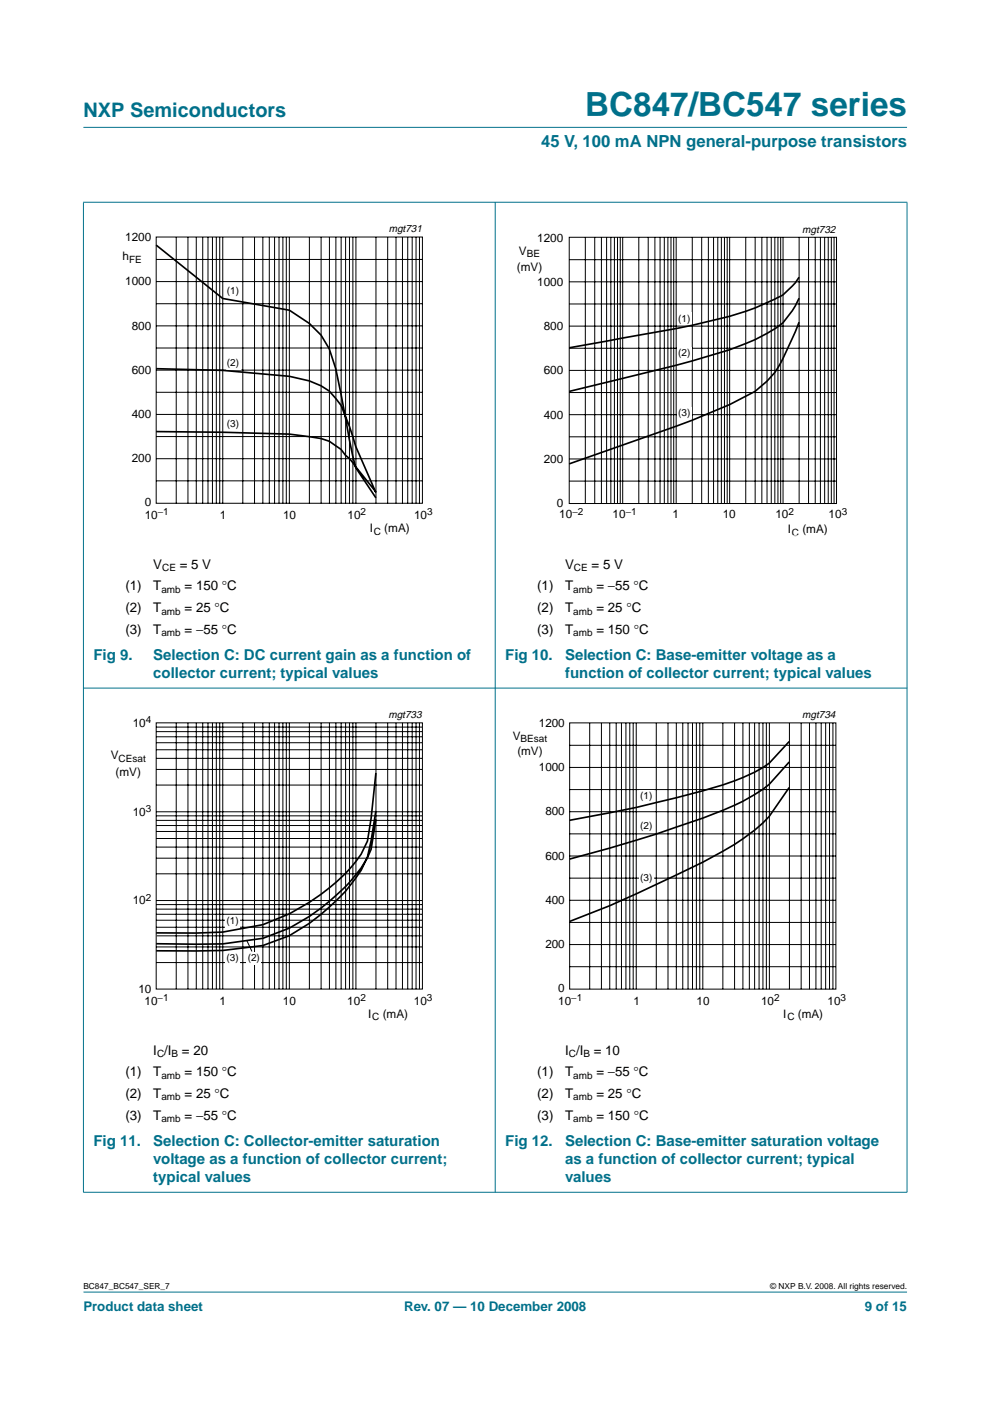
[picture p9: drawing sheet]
<svg xmlns="http://www.w3.org/2000/svg" width="210mm" height="297mm" viewBox="0 0 210 297" stroke-linecap="round" stroke-linejoin="round" font-family="sans-serif">
<g fill="#00708a" stroke="#00708a" stroke-width=".21">
<path d="M17.7 273.9h174.6z"/>
<path d="M17.7 27h174.6z"/>
<path d="M17.7 42.9v209.8z"/>
<path d="M105 42.8v210z"/>
<path d="M192.3 42.9v209.8z"/>
<path d="M17.6 42.9h174.8z"/>
<path d="M17.6 145.9h174.8z"/>
<path d="M17.6 252.8h174.8z"/>
</g>
<g fill="none" stroke="#000" stroke-width=".21">
<path d="M33.1 50.3h56.5v56.4h-56.5zM33.1 55h56.5M33.1 59.7h56.5M37.4 50.3v56.4M39.9 50.3v56.4M41.6 50.3v56.4M43 50.3v56.4M44.1 50.3v56.4M45 50.3v56.4M45.9 50.3v56.4M46.6 50.3v56.4M47.2 50.3v56.4"/>
<path d="M51.5 50.3v56.4M54 50.3v56.4M55.7 50.3v56.4M57.1 50.3v56.4M58.2 50.3v56.4M59.2 50.3v56.4M60 50.3v56.4M60.7 50.3v56.4M61.3 50.3v56.4M65.6 50.3v56.4M68.1 50.3v56.4M69.8 50.3v56.4"/>
<path d="M71.2 50.3v56.4M72.3 50.3v56.4M73.3 50.3v56.4M74.1 50.3v56.4M74.8 50.3v56.4M75.5 50.3v56.4M79.7 50.3v56.4M82.2 50.3v56.4M84 50.3v56.4M85.3 50.3v56.4M86.4 50.3v56.4M87.4 50.3v56.4"/>
<path d="M88.2 50.3v56.4M88.9 50.3v56.4M33.1 73.8h56.5M33.1 64.4h56.5M33.1 78.5h56.5M33.1 69.1h56.5M33.1 87.9h56.5M33.1 97.3h56.5M33.1 83.2h56.5M33.1 92.6h56.5M33.1 101.9h56.5"/>
</g>
<g fill="#fff">
<path d="M47.9 60.6h3v2.6h-3z"/>
<path d="M47.9 75.7h3v2.6h-3z"/>
<path d="M47.9 88.7h3v2.6h-3z"/>
</g>
<path d="M33.1 52l14.1 11.3 14.1 2.5 4.3 2.8 2.5 2.5 1.7 2.9 1.4 4.2 1.1 5.4a185.2 185.2 0 0 0 3.1 15.6l4.3 6.4M33.1 78.2l14.1 .3 14.1 1.3 4.3 1 2.5 1 1.7 1.1 2.5 3a61.7 61.7 0 0 1 3.1 8.8l4.3 9.7M33.1 91.5l14.1 .1 14.1 .4 6.8 1 1.7 .6 2.5 1.7 1 1.2 1.5 1.6 4.9 6.2" fill="none" stroke="#000" stroke-width=".35"/>
<path d="M20.4 47.3h81.9v66.3h-81.9z" fill="none" stroke="#fff" stroke-width=".21"/>
<g fill="none" stroke="#000" stroke-width=".21">
<path d="M120.7 50.3h56.7v56.5h-56.7zM120.8 55.1h56.6M120.8 59.8h56.6M124.1 50.3v56.5M126.1 50.3v56.5M127.5 50.3v56.5M128.6 50.3v56.5M129.5 50.3v56.5M130.3 50.3v56.5M130.9 50.3v56.5M131.5 50.3v56.5M132 50.3v56.5"/>
<path d="M135.4 50.3v56.5M137.4 50.3v56.5M138.9 50.3v56.5M140 50.3v56.5M140.8 50.3v56.5M141.6 50.3v56.5M142.3 50.3v56.5M142.8 50.3v56.5M143.4 50.3v56.5M146.8 50.3v56.5M148.8 50.3v56.5M150.2 50.3v56.5"/>
<path d="M151.3 50.3v56.5M152.2 50.3v56.5M152.9 50.3v56.5M153.6 50.3v56.5M154.2 50.3v56.5M154.7 50.3v56.5M158.1 50.3v56.5M160.1 50.3v56.5M161.5 50.3v56.5M162.6 50.3v56.5M163.5 50.3v56.5M164.3 50.3v56.5"/>
<path d="M164.9 50.3v56.5M165.5 50.3v56.5M166 50.3v56.5M169.4 50.3v56.5M171.4 50.3v56.5M172.8 50.3v56.5M173.9 50.3v56.5M174.8 50.3v56.5M175.6 50.3v56.5M176.3 50.3v56.5M176.8 50.3v56.5M120.8 73.8h56.6"/>
<path d="M120.8 64.4h56.6M120.8 78.5h56.6M120.8 69.1h56.6M120.8 87.9h56.6M120.8 97.3h56.6M120.8 83.2h56.6M120.8 92.6h56.6M120.8 102h56.6"/>
</g>
<g fill="#fff">
<path d="M143.6 66.3h3v2.6h-3z"/>
<path d="M143.6 73.7h3v2.6h-3z"/>
<path d="M143.6 86.4h3v2.6h-3z"/>
</g>
<path d="M169.4 58.8a14 14 0 0 1-3.9 4l-1.2 .6a50 50 0 0 1-9.6 3.7l-11.3 2.6-22.7 4M169.4 63.2l-.8 1.6a12 12 0 0 1-6 5.9 64.6 64.6 0 0 1-15.9 5.8l-26 6.5M169.4 68.3l-1.4 3.4a37.3 37.3 0 0 1-3.7 7.3l-1.7 1.8-2.5 2.2a96.7 96.7 0 0 1-16.7 7.4l-22.7 8" fill="none" stroke="#000" stroke-width=".35"/>
<path d="M107.7 47.3h81.9v66.3h-81.9z" fill="none" stroke="#fff" stroke-width=".21"/>
<g fill="none" stroke="#000" stroke-width=".21">
<path d="M33.1 153.3h56.5v56.4h-56.5zM33.1 159h56.4M33.1 157.5h56.4M33.1 156.2h56.4M33.1 155.1h56.4M33.1 154.2h56.4M37.4 153.3v56.4M39.9 153.3v56.4M41.6 153.3v56.4M43 153.3v56.4M44.1 153.3v56.4M45 153.3v56.4"/>
<path d="M45.9 153.3v56.4M46.6 153.3v56.4M47.2 153.3v56.4M51.5 153.3v56.4M54 153.3v56.4M55.7 153.3v56.4M57.1 153.3v56.4M58.2 153.3v56.4M59.2 153.3v56.4M60 153.3v56.4M60.7 153.3v56.4M61.3 153.3v56.4"/>
<path d="M65.6 153.3v56.4M68.1 153.3v56.4M69.8 153.3v56.4M71.2 153.3v56.4M72.3 153.3v56.4M73.3 153.3v56.4M74.1 153.3v56.4M74.8 153.3v56.4M75.5 153.3v56.4M79.7 153.3v56.4M82.2 153.3v56.4M84 153.3v56.4"/>
<path d="M85.3 153.3v56.4M86.4 153.3v56.4M87.4 153.3v56.4M88.2 153.3v56.4M88.9 153.3v56.4M33.1 179.6h56.4M33.1 177.8h56.4M33.1 176.3h56.4M33.1 175h56.4M33.1 173.9h56.4M33.1 173h56.4M33.1 172.1h56.4"/>
<path d="M33.1 166.5h56.4M33.1 163.1h56.4M33.1 160.8h56.4M33.1 196.6h56.4M33.1 195.1h56.4M33.1 193.8h56.4M33.1 192.8h56.4M33.1 191.8h56.4M33.1 190.9h56.4M33.1 185.3h56.4M33.1 182h56.4M33.3 198.4h56.1"/>
<path d="M33.1 204.1h56.4M33.1 200.8h56.4"/>
</g>
<g fill="#fff">
<path d="M47.9 194.2h2.9v2.5h-2.9z"/>
<path d="M52.3 201.9h3v2.6h-3z"/>
<path d="M47.9 201.9h2.9v2.6h-2.9z"/>
</g>
<path d="M79.7 171.9l-1 6.4a17.6 17.6 0 0 1-4.6 9.6l-1.8 2.1a49.3 49.3 0 0 1-10.9 8.4l-5.7 2.1-8.5 1-14.1 .1M79.7 173.7l-1 6.4a22.1 22.1 0 0 1-4.6 7l-1.8 1.8a41.9 41.9 0 0 1-16.6 10l-8.5 1.2h-14.1M79.7 163.9l-1 9.6-.8 4.8a22.6 22.6 0 0 1-5.6 7.8 45.9 45.9 0 0 1-16.6 10l-8.5 1.5-5.6 .2h-8.5" fill="none" stroke="#000" stroke-width=".35"/>
<g fill="none" stroke="#000" stroke-width=".21">
<path d="M120.8 153.3h56.4v56.4h-56.4zM120.8 158h56.4M125 153.3v56.4M127.5 153.3v56.4M129.3 153.3v56.4M130.6 153.3v56.4M131.8 153.3v56.4M132.7 153.3v56.4M133.5 153.3v56.4M134.3 153.3v56.4M134.9 153.3v56.4M139.1 153.3v56.4"/>
<path d="M141.6 153.3v56.4M143.4 153.3v56.4M144.8 153.3v56.4M145.9 153.3v56.4M146.8 153.3v56.4M147.6 153.3v56.4M148.4 153.3v56.4M149 153.3v56.4M153.3 153.3v56.4M155.7 153.3v56.4M157.5 153.3v56.4M158.9 153.3v56.4"/>
<path d="M160 153.3v56.4M160.9 153.3v56.4M161.8 153.3v56.4M162.5 153.3v56.4M163.1 153.3v56.4M167.4 153.3v56.4M169.9 153.3v56.4M171.6 153.3v56.4M173 153.3v56.4M174.1 153.3v56.4M175.1 153.3v56.4M175.9 153.3v56.4"/>
<path d="M176.6 153.3v56.4M120.8 176.8h56.4M120.8 167.4h56.4M120.8 172.1h56.4M120.8 162.7h56.4M52.3 199.4l1.1 2.3M120.8 190.9h56.4M120.8 186.2h56.4M120.8 195.6h56.4M120.8 181.5h56.4M120.8 205h56.4M120.8 200.3h56.4"/>
</g>
<path d="M20.4 150.3h81.9v66.3h-81.9z" fill="none" stroke="#fff" stroke-width=".21"/>
<g fill="#fff">
<path d="M135.5 167.6h3v2.6h-3z"/>
<path d="M135.5 173.9h3v2.6h-3z"/>
<path d="M135.5 185h3v2.6h-3z"/>
</g>
<path d="M167.3 157.2l-4.2 4.6a42.9 42.9 0 0 1-14.1 5.9l-5.6 1.4a245 245 0 0 1-22.6 4.8M167.3 161.6l-4.2 4.7a37.8 37.8 0 0 1-9.8 5.5l-4.3 1.7a298.2 298.2 0 0 1-28.2 8.6M167.3 167l-4.2 6.1a36.5 36.5 0 0 1-9.8 7.4 292.6 292.6 0 0 1-32.5 14.9" fill="none" stroke="#000" stroke-width=".35"/>
<path d="M107.9 150.3h81.8v66.3h-81.8z" fill="none" stroke="#fff" stroke-width=".21"/>
<text font-size="7.1" fill="#00708a" x="124.1" y="24.7">BC847/BC547 series</text>
<text font-size="4.2" fill="#00708a" x="17.7" y="24.9">NXP Semiconductors</text>
<text font-size="3.5" fill="#00708a" x="114.7" y="31.1">45 V, 100 mA NPN general-purpose transistors</text>
<g font-size="3.2" fill="#00708a">
<text x="19.8" y="139.9">Fig 9.</text>
<text x="32.5" y="139.9">Selection C: DC current gain as a function of</text>
<text x="32.5" y="143.8">collector current; typical values</text>
<text x="107.1" y="139.9">Fig 10.</text>
<text x="119.8" y="139.9">Selection C: Base-emitter voltage as a</text>
<text x="119.8" y="143.8">function of collector current; typical values</text>
<text x="19.8" y="242.9">Fig 11.</text>
<text x="32.5" y="242.9">Selection C: Collector-emitter saturation</text>
<text x="107.1" y="242.9">Fig 12.</text>
<text x="119.8" y="242.9">Selection C: Base-emitter saturation voltage</text>
<text x="32.5" y="246.8">voltage as a function of collector current;</text>
<text x="32.5" y="250.7">typical values</text>
<text x="119.8" y="246.8">as a function of collector current; typical</text>
<text x="119.8" y="250.7">values</text>
</g>
<g font-size="2.8">
<text x="26.6" y="125.2">(1)</text>
<text x="32.5" y="120.6">V</text>
<text x="32.5" y="125.2">T</text>
<text x="38.1" y="120.6">= 5 V</text>
<text x="39.1" y="125.2">= 150 °C</text>
<text x="113.9" y="125.2">(1)</text>
<text x="119.8" y="120.6">V</text>
<text x="119.8" y="125.2">T</text>
<text x="125.4" y="120.6">= 5 V</text>
<text x="126.4" y="125.2">= −55 °C</text>
<text x="26.6" y="129.8">(2)</text>
<text x="32.5" y="129.8">T</text>
<text x="39.1" y="129.8">= 25 °C</text>
<text x="113.9" y="129.8">(2)</text>
<text x="119.8" y="129.8">T</text>
<text x="126.4" y="129.8">= 25 °C</text>
<text x="26.6" y="134.4">(3)</text>
<text x="32.5" y="134.4">T</text>
<text x="39.1" y="134.4">= −55 °C</text>
<text x="113.9" y="134.4">(3)</text>
<text x="119.8" y="134.4">T</text>
<text x="126.4" y="134.4">= 150 °C</text>
<text x="32.5" y="223.6">I /I</text>
<text x="38.6" y="223.6">= 20</text>
<text x="119.8" y="223.6">I /I</text>
<text x="125.9" y="223.6">= 10</text>
<text x="26.6" y="232.8">(2)</text>
<text x="26.6" y="228.2">(1)</text>
<text x="32.5" y="232.8">T</text>
<text x="32.5" y="228.2">T</text>
<text x="39.1" y="228.2">= 150 °C</text>
<text x="39.1" y="232.8">= 25 °C</text>
<text x="113.9" y="228.2">(1)</text>
<text x="113.9" y="232.8">(2)</text>
<text x="119.8" y="228.2">T</text>
<text x="119.8" y="232.8">T</text>
<text x="126.4" y="228.2">= −55 °C</text>
<text x="126.4" y="232.8">= 25 °C</text>
<text x="26.6" y="237.4">(3)</text>
<text x="32.5" y="237.4">T</text>
<text x="39.1" y="237.4">= −55 °C</text>
<text x="113.9" y="237.4">(3)</text>
<text x="119.8" y="237.4">T</text>
<text x="126.4" y="237.4">= 150 °C</text>
</g>
<g font-size="2.8" fill="#00708a">
<text x="17.7" y="278">Product data sheet</text>
<text x="85.7" y="278">Rev. 07 — 10 December 2008</text>
<text x="183.4" y="278">9 of 15</text>
</g>
<g font-size="2.5">
<text x="26.5" y="51.1">1200</text>
<text x="113.9" y="51.3">1200</text>
<text x="26" y="55.2">h</text>
<text x="109.6" y="57.5">(mV)</text>
<text x="110" y="54">V</text>
<text x="26.5" y="60.5">1000</text>
<text x="113.9" y="60.6">1000</text>
<text x="27.9" y="69.9">800</text>
<text x="115.3" y="70">800</text>
<text x="27.9" y="79.2">600</text>
<text x="115.3" y="79.4">600</text>
<text x="27.9" y="88.6">400</text>
<text x="115.3" y="88.7">400</text>
<text x="27.9" y="98">200</text>
<text x="115.3" y="98.1">200</text>
<text x="30.7" y="107.4">0</text>
<text x="118.1" y="107.5">0</text>
<text x="30.7" y="110">10</text>
<text x="46.6" y="110">1</text>
<text x="60" y="110">10</text>
<text x="73.7" y="110">10</text>
<text x="78.4" y="112.8">I</text>
<text x="81.5" y="112.8">(mA)</text>
<text x="87.8" y="110">10</text>
<text x="118.6" y="109.9">10</text>
<text x="129.9" y="109.9">10</text>
<text x="142.6" y="109.9">1</text>
<text x="153.2" y="109.9">10</text>
<text x="164.4" y="109.9">10</text>
<text x="167" y="113">I</text>
<text x="170.1" y="113">(mA)</text>
<text x="175.7" y="109.9">10</text>
<text x="28.2" y="154">10</text>
<text x="114.3" y="154.2">1200</text>
<text x="23.5" y="161">V</text>
<text x="108.7" y="156.8">V</text>
<text x="109.7" y="160">(mV)</text>
<text x="24.5" y="164.5">(mV)</text>
<text x="114.3" y="163.5">1000</text>
<text x="28.2" y="172.9">10</text>
<text x="115.6" y="172.9">800</text>
<text x="115.6" y="182.3">600</text>
<text x="28.2" y="191.7">10</text>
<text x="115.6" y="191.6">400</text>
<text x="115.6" y="201">200</text>
<text x="29.3" y="210.5">10</text>
<text x="30.6" y="213">10</text>
<text x="46.6" y="213">1</text>
<text x="60" y="213">10</text>
<text x="73.6" y="213">10</text>
<text x="78" y="215.9">I</text>
<text x="81.1" y="215.9">(mA)</text>
<text x="87.7" y="213">10</text>
<text x="118.4" y="213">10</text>
<text x="118.4" y="210.4">0</text>
<text x="134.3" y="213">1</text>
<text x="147.7" y="213">10</text>
<text x="161.4" y="213">10</text>
<text x="166.1" y="215.9">I</text>
<text x="169.2" y="215.9">(mA)</text>
<text x="175.5" y="213">10</text>
</g>
<g font-size="2.2">
<text x="82.4" y="49.3">mgt731</text>
<text x="170.1" y="49.3">mgt732</text>
<text x="82.3" y="152.2">mgt733</text>
<text x="170.1" y="152.3">mgt734</text>
</g>
<g font-size="2.1">
<text x="27.4" y="55.7">FE</text>
<text x="111.7" y="54.5">BE</text>
<text x="48.1" y="62.4">(1)</text>
<text x="143.8" y="68.2">(1)</text>
<text x="48.1" y="77.6">(2)</text>
<text x="143.8" y="75.6">(2)</text>
<text x="143.8" y="88.2">(3)</text>
<text x="48.1" y="90.6">(3)</text>
<text x="33.5" y="109.2">−1</text>
<text x="76.5" y="109.2">2</text>
<text x="79.3" y="113.3">C</text>
<text x="90.6" y="109.2">3</text>
<text x="121.4" y="109.2">−2</text>
<text x="132.7" y="109.2">−1</text>
<text x="167.2" y="109.2">2</text>
<text x="167.9" y="113.5">C</text>
<text x="178.5" y="109.2">3</text>
<text x="34.2" y="125.7">amb</text>
<text x="34.4" y="121.1">CE</text>
<text x="121.5" y="125.7">amb</text>
<text x="121.7" y="121.1">CE</text>
<text x="34.2" y="130.3">amb</text>
<text x="121.5" y="130.3">amb</text>
<text x="34.2" y="134.9">amb</text>
<text x="121.5" y="134.9">amb</text>
<text x="30.9" y="153.3">4</text>
<text x="25.2" y="161.5">CEsat</text>
<text x="110.4" y="157.3">BEsat</text>
<text x="30.9" y="172.2">3</text>
<text x="135.7" y="169.5">(1)</text>
<text x="135.7" y="175.8">(2)</text>
<text x="30.9" y="190.9">2</text>
<text x="135.7" y="186.9">(3)</text>
<text x="48" y="196">(1)</text>
<text x="48" y="203.7">(3)</text>
<text x="52.5" y="203.7">(2)</text>
<text x="33.4" y="212.3">−1</text>
<text x="76.4" y="212.3">2</text>
<text x="90.5" y="212.3">3</text>
<text x="121.1" y="212.3">−1</text>
<text x="164.1" y="212.3">2</text>
<text x="178.2" y="212.3">3</text>
<text x="78.9" y="216.3">C</text>
<text x="167" y="216.3">C</text>
<text x="33.3" y="224.1">C</text>
<text x="36.4" y="224.1">B</text>
<text x="120.6" y="224.1">C</text>
<text x="123.7" y="224.1">B</text>
<text x="34.2" y="228.7">amb</text>
<text x="34.2" y="233.3">amb</text>
<text x="121.5" y="228.7">amb</text>
<text x="121.5" y="233.3">amb</text>
<text x="34.2" y="237.9">amb</text>
<text x="121.5" y="237.9">amb</text>
</g>
<g font-size="1.8">
<text x="17.7" y="273.4">BC847_BC547_SER_7</text>
<text x="163.3" y="273.4">© NXP B.V. 2008. All rights reserved.</text>
</g>
</svg>
